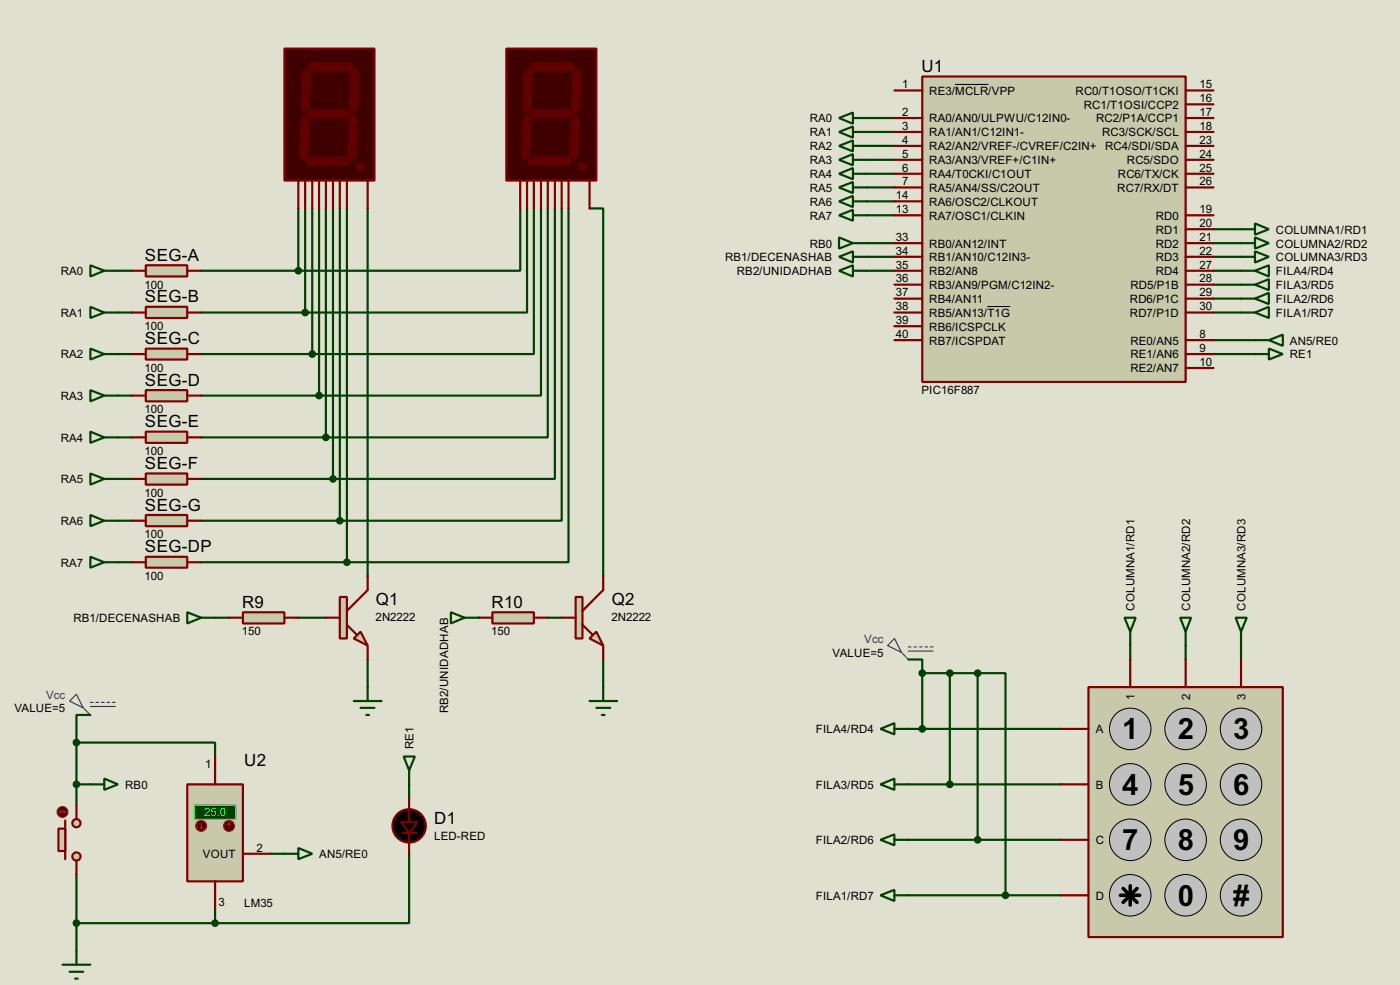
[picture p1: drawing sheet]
<svg xmlns="http://www.w3.org/2000/svg" width="256mm" height="180mm" viewBox="0 0 256 180" stroke-linecap="round" stroke-linejoin="round" font-family="sans-serif">
<path d="M0 0h256.5v180.3h-256.5z" fill="#e0e0d0"/>
<g fill="none" stroke="#004000" stroke-width=".4">
<path d="M54.7 38.2v11.4M55.9 38.2v19M57.2 38.2v26.6M58.5 38.2v34.2M59.7 38.2v41.9M61 38.2v49.5M62.3 38.2v57.1M63.6 38.2v64.7M67.4 38.2v67.3M95.3 38.2v11.4h-40.6M96.6 38.2v19h-40.7M97.8 38.2v26.6h-40.6"/>
<path d="M99.1 38.2v34.2h-40.6M100.4 38.2v41.9h-40.7M101.7 38.2v49.5h-40.7M102.9 38.2v57.1h-40.6M104.2 38.2v64.7h-40.6M108 38.2h2.5v67.3M158.8 21.6h5.1M158.8 24.2h5.1M158.8 26.7h5.1M158.8 29.3h5.1M158.8 31.8h5.1M158.8 34.3h5.1"/>
<path d="M158.8 36.9h5.1M158.8 39.4h5.1M21.6 57.2h2.6M21.6 49.6h2.6M36.9 57.2h19M36.9 49.6h17.8M158.8 44.5h5.1M158.8 49.6h5.1M158.8 47h5.1M222.3 44.5h5.1M222.3 57.2h5.1M222.3 54.7h5.1"/>
<path d="M222.3 52.1h5.1M222.3 49.6h5.1M222.3 47h5.1M222.3 42h5.1M21.6 64.8h2.6M21.6 72.4h2.6M36.9 64.8h20.3M36.9 72.4h21.6M222.3 62.3h7.6M222.3 64.8h7.6M21.6 80.1h2.6M21.6 87.7h2.6"/>
<path d="M21.6 95.3h2.6M36.9 80.1h22.8M36.9 87.7h24.1M36.9 95.3h25.4M21.6 102.9h2.6M36.9 102.9h26.7M39.4 113.1h2.6M54.7 113.1h5M100.4 113.1h2.5M67.4 120.7v5.1M110.5 120.7v5.1M166.4 120.7h2.6v2.5"/>
<path d="M169 123.2v10.2h-2.6M169 123.2h10.1M174 123.2v20.4h-7.6M179.1 123.2h5.1v40.7h-17.8M179.1 123.2v30.5h-12.7M16.6 143.6h-2.6v3.8M49.6 156.3h2.5M75 156.3v12.7h-35.6M75 143.6v2.5M14 160.1v13.9M14 169h25.4M39.4 166.4v2.6"/>
</g>
<circle cx="87.7" cy="113.1" r=".2" fill="#004000"/>
<path d="M207.1 118.2v2.5M217.2 118.2v2.5M227.4 118.2v2.5M14 135.9h25.4v2.6M14 135.9v7.7M16.6 130.9h-2.6v5M169 133.4h25.4M174 143.6h20.4M179.1 153.7h15.3M184.2 163.9h10.2" fill="none" stroke="#004000" stroke-width=".4"/>
<g fill="#c8c8aa" stroke="#800000" stroke-width=".4">
<circle cx="14" cy="150.7" r=".75"/>
<circle cx="14" cy="156.8" r=".75"/>
</g>
<path d="M12 150.2v7.1" fill="none" stroke="#800000" stroke-width=".4"/>
<path d="M10.7 151.7h1.3v4.1h-1.3z" fill="#c8c8aa" stroke="#800000" stroke-width=".4"/>
<path d="M14 147.4v2.5M14 157.5v2.6" fill="none" stroke="#800000" stroke-width=".4"/>
<circle cx="11.4" cy="148.6" r="1" fill="#400000" stroke="#f00" stroke-width=".2"/>
<path d="M11 148.6h1M11 148.6l.2 .3M11.2 148.4l-.2 .2M11.7 148.4l.3 .2M12 148.6l-.3 .3" fill="none" stroke="#f00" stroke-width=".2"/>
<path d="M153.7 43.5l2.6 1-2.6 1zM156.3 44.5h2.5M16.6 143.6h2.5M19.1 142.5l2.5 1.1-2.5 1zM11.5 176.6h5.1M12.8 177.9h2.5M13.8 179.1h.5M14 174v2.6" fill="none" stroke="#004000" stroke-width=".4"/>
<path d="M12.8 128.3l1.2-1.2 1.3 2.5zM15.3 129.6l1.3 1.3M16.6 128.6h.5M16.6 129.3h4.5M17.6 128.6h.5M18.6 128.6h.5M19.6 128.6h.5M20.6 128.6h.5" fill="none" stroke="#0000c0" stroke-width=".2"/>
<circle cx="14" cy="143.6" r=".5" fill="#004000" stroke="#004000" stroke-width=".4"/>
<path d="M169 14h48.2v55.9h-48.2z" fill="#c8c8aa" stroke="#800000" stroke-width=".4"/>
<g fill="none" stroke="#800000" stroke-width=".4">
<path d="M163.9 16.6h5.1M217.2 16.6h5.1M217.2 19.1h5.1M163.9 24.2h5.1M163.9 26.7h5.1M163.9 31.8h5.1M163.9 34.3h5.1M163.9 39.4h5.1M163.9 36.9h5.1M163.9 29.3h5.1M163.9 21.6h5.1M217.2 24.2h5.1"/>
<path d="M217.2 26.7h5.1M217.2 31.8h5.1M217.2 34.3h5.1M217.2 39.4h5.1M217.2 29.3h5.1M217.2 21.6h5.1M163.9 44.5h5.1M163.9 47h5.1M163.9 49.6h5.1M163.9 52.1h5.1M163.9 54.7h5.1M163.9 57.2h5.1"/>
<path d="M163.9 59.7h5.1M217.2 44.5h5.1M217.2 47h5.1M217.2 49.6h5.1M217.2 52.1h5.1M217.2 54.7h5.1M217.2 57.2h5.1M217.2 42h5.1M163.9 62.3h5.1M217.2 62.3h5.1M217.2 67.4h5.1M217.2 64.8h5.1"/>
</g>
<path d="M175 15.5h6.1M180.9 56.1h4.2" fill="none" stroke="#000" stroke-width=".18"/>
<path d="M229.9 62.3h2.6M232.5 62.3l2.5-1v2zM52.1 156.3h2.6M54.7 155.2l2.5 1.1-2.5 1z" fill="none" stroke="#004000" stroke-width=".4"/>
<path d="M34.3 143.6h10.2v17.7h-10.2z" fill="#c8c8aa" stroke="#800000" stroke-width=".4"/>
<path d="M35.6 147.4h7.6v2.5h-7.6z" fill="#004000" stroke="#0f0" stroke-width=".2"/>
<path d="M39.4 138.5v5.1M44.5 156.3h5.1M39.4 161.3v5.1" fill="none" stroke="#800000" stroke-width=".4"/>
<circle cx="41.9" cy="151.2" r="1" fill="#400000" stroke="#f00" stroke-width=".2"/>
<path d="M42 150.7l-.3 .2M42 150.7l.2 .2M42 150.7v1" fill="none" stroke="#f00" stroke-width=".2"/>
<circle cx="36.8" cy="151.2" r="1" fill="#400000" stroke="#f00" stroke-width=".2"/>
<path d="M36.6 151.4l.3 .3M36.9 150.7v1M37.1 151.4l-.2 .3" fill="none" stroke="#f00" stroke-width=".2"/>
<g fill="#004000" stroke="#004000" stroke-width=".4">
<circle cx="14" cy="169" r=".5"/>
<circle cx="39.4" cy="169" r=".5"/>
<circle cx="168.9" cy="133.4" r=".5"/>
<circle cx="168.9" cy="123.2" r=".5"/>
<circle cx="174" cy="143.6" r=".5"/>
<circle cx="174" cy="123.2" r=".5"/>
<circle cx="179.1" cy="153.7" r=".5"/>
<circle cx="179.1" cy="123.2" r=".5"/>
<circle cx="184.2" cy="163.9" r=".5"/>
</g>
<g fill="#000" stroke="#800000" stroke-width=".4">
<path d="M73.5 150.4h3l-1.5 2.1z"/>
<circle cx="74.9" cy="151.2" r="3.1"/>
</g>
<path d="M73.7 152.5h2.6M75 146.1v4.3M75 152.5v3.8" fill="none" stroke="#800000" stroke-width=".4"/>
<g fill="none" stroke="#004000" stroke-width=".4">
<path d="M153.7 21.6l2.6-1v2.1zM153.7 24.2l2.6-1v2zM153.7 26.7l2.6-1v2zM153.7 29.3l2.6-1.1v2.1zM153.7 31.8l2.6-1v2zM153.7 34.3l2.6-1v2.1zM153.7 36.9l2.6-1v2zM153.7 39.4l2.6-1v2zM156.3 21.6h2.5M156.3 24.2h2.5M156.3 26.7h2.5M156.3 29.3h2.5"/>
<path d="M156.3 31.8h2.5M156.3 34.3h2.5M156.3 36.9h2.5M156.3 39.4h2.5M16.6 48.6l2.5 1-2.5 1zM16.6 56.2l2.5 1-2.5 1zM19.1 49.6h2.5M19.1 57.2h2.5M227.4 49.6h2.5M227.4 57.2h2.5M227.4 54.7h2.5M227.4 52.1h2.5"/>
<path d="M227.4 47h2.5M227.4 44.5h2.5M227.4 42h2.5M229.9 57.2l2.6-1v2zM229.9 54.7l2.6-1.1v2.1zM229.9 52.1l2.6-1v2zM229.9 49.6l2.6-1v2zM229.9 46l2.6 1-2.6 1.1zM229.9 43.5l2.6 1-2.6 1zM229.9 40.9l2.6 1.1-2.6 1zM16.6 63.8l2.5 1-2.5 1zM16.6 71.4l2.5 1-2.5 1.1z"/>
<path d="M16.6 79l2.5 1.1-2.5 1zM19.1 64.8h2.5M19.1 72.4h2.5M229.9 64.8h2.6M232.5 63.8l2.5 1-2.5 1zM16.6 86.7l2.5 1-2.5 1zM16.6 94.3l2.5 1-2.5 1zM19.1 80.1h2.5M19.1 87.7h2.5M19.1 95.3h2.5M16.6 101.9l2.5 1-2.5 1zM19.1 102.9h2.5"/>
<path d="M206 113.1h2.1l-1 2.5zM207.1 115.6v2.6M216.2 113.1h2l-1 2.5zM217.2 115.6v2.6M226.4 113.1h2l-1 2.5zM227.4 115.6v2.6M74 138.5h2l-1 2.5zM161.3 133.4l2.6-1v2zM163.9 133.4h2.5M75 141v2.6M161.3 153.7l2.6-1v2zM161.3 143.6l2.6-1.1v2.1z"/>
<path d="M163.9 153.7h2.5M163.9 143.6h2.5M161.3 163.9l2.6-1v2zM163.9 163.9h2.5"/>
</g>
<path d="M163.9 116.9l1.3 2.5-2.6-1.2zM165.2 119.4l1.2 1.3M166.4 118.4h.5M166.4 119.2h4.6M167.4 118.4h.5M168.5 118.4h.5M169.5 118.4h.5M170.5 118.4h.5" fill="none" stroke="#0000c0" stroke-width=".2"/>
<path d="M52.1 8.9h16.5v24.2h-16.5z" fill="#400000" stroke="#800000" stroke-width=".4"/>
<g fill="#600000" stroke="#600000" stroke-width=".18">
<path d="M56.4 12.2l.8-.7h6.9l.7 .7-.7 .8h-6.9z" fill-rule="evenodd"/>
<path d="M64.3 13.3l.8-.8 .7 .8-.2 6.6-.8 .7-.7-.7z" fill-rule="evenodd"/>
<path d="M56.2 20.9l.8-.8h6.8l.8 .8-.8 .7h-6.8z" fill-rule="evenodd"/>
<path d="M55.4 13.3l.8-.8 .8 .8-.3 6.6-.8 .7-.7-.7z" fill-rule="evenodd"/>
<path d="M64.8 21.1l.8 .8-.3 6.6-.7 .8-.8-.8 .3-6.6z" fill-rule="evenodd"/>
<path d="M55.9 29.5l.8-.7h6.9l.7 .7-.7 .8h-6.9z" fill-rule="evenodd"/>
<path d="M55.2 21.9l.7-.8 .8 .8-.3 6.6-.7 .8-.8-.8z" fill-rule="evenodd"/>
<circle cx="66" cy="30.5" r=".75"/>
</g>
<path d="M54.7 33.1v5.1M55.9 33.1v5.1M57.2 33.1v5.1M58.5 33.1v5.1M59.7 33.1v5.1M61 33.1v5.1M62.3 33.1v5.1M63.6 33.1v5.1M67.4 33.1v5.1" fill="none" stroke="#800000" stroke-width=".4"/>
<path d="M92.8 8.9h16.5v24.2h-16.5z" fill="#400000" stroke="#800000" stroke-width=".4"/>
<g fill="#600000" stroke="#600000" stroke-width=".18">
<path d="M97.1 12.2l.7-.7h6.9l.8 .7-.8 .8h-6.9z" fill-rule="evenodd"/>
<path d="M105 13.3l.7-.8 .8 .8-.3 6.6-.7 .7-.8-.7z" fill-rule="evenodd"/>
<path d="M97.6 20.1h6.8l.8 .8-.8 .7h-6.8l-.8-.7z" fill-rule="evenodd"/>
<path d="M96.1 13.3l.7-.8 .8 .8-.3 6.6-.7 .7-.8-.7z" fill-rule="evenodd"/>
<path d="M104.7 21.9l.8-.8 .7 .8-.2 6.6-.8 .8-.8-.8z" fill-rule="evenodd"/>
<path d="M96.6 29.5l.7-.7h6.9l.8 .7-.8 .8h-6.9z" fill-rule="evenodd"/>
<path d="M96.6 21.1l.7 .8-.2 6.6-.8 .8-.7-.8 .2-6.6z" fill-rule="evenodd"/>
<circle cx="106.7" cy="30.5" r=".75"/>
</g>
<path d="M95.3 33.1v5.1M96.6 33.1v5.1M97.8 33.1v5.1M99.1 33.1v5.1M100.4 33.1v5.1M101.7 33.1v5.1M102.9 33.1v5.1M104.2 33.1v5.1M108 33.1v5.1" fill="none" stroke="#800000" stroke-width=".4"/>
<g fill="#004000" stroke="#004000" stroke-width=".4">
<circle cx="54.6" cy="49.6" r=".5"/>
<circle cx="55.9" cy="57.2" r=".5"/>
<circle cx="57.2" cy="64.8" r=".5"/>
<circle cx="58.4" cy="72.4" r=".5"/>
<circle cx="59.7" cy="80.1" r=".5"/>
<circle cx="61" cy="87.7" r=".5"/>
<circle cx="62.2" cy="95.3" r=".5"/>
<circle cx="63.5" cy="102.9" r=".5"/>
</g>
<path d="M26.7 48.6h7.6v2h-7.6z" fill="#c8c8aa" stroke="#800000" stroke-width=".4"/>
<path d="M24.2 49.6h2.5M34.3 49.6h2.6" fill="none" stroke="#800000" stroke-width=".4"/>
<path d="M26.7 56.2h7.6v2h-7.6z" fill="#c8c8aa" stroke="#800000" stroke-width=".4"/>
<path d="M24.2 57.2h2.5M34.3 57.2h2.6" fill="none" stroke="#800000" stroke-width=".4"/>
<path d="M26.7 63.8h7.6v2h-7.6z" fill="#c8c8aa" stroke="#800000" stroke-width=".4"/>
<path d="M24.2 64.8h2.5M34.3 64.8h2.6" fill="none" stroke="#800000" stroke-width=".4"/>
<path d="M26.7 71.4h7.6v2.1h-7.6z" fill="#c8c8aa" stroke="#800000" stroke-width=".4"/>
<path d="M24.2 72.4h2.5M34.3 72.4h2.6" fill="none" stroke="#800000" stroke-width=".4"/>
<path d="M26.7 79h7.6v2.1h-7.6z" fill="#c8c8aa" stroke="#800000" stroke-width=".4"/>
<path d="M24.2 80.1h2.5M34.3 80.1h2.6" fill="none" stroke="#800000" stroke-width=".4"/>
<path d="M26.7 86.7h7.6v2h-7.6z" fill="#c8c8aa" stroke="#800000" stroke-width=".4"/>
<path d="M24.2 87.7h2.5M34.3 87.7h2.6" fill="none" stroke="#800000" stroke-width=".4"/>
<path d="M26.7 94.3h7.6v2h-7.6z" fill="#c8c8aa" stroke="#800000" stroke-width=".4"/>
<path d="M24.2 95.3h2.5M34.3 95.3h2.6" fill="none" stroke="#800000" stroke-width=".4"/>
<path d="M26.7 101.9h7.6v2h-7.6z" fill="#c8c8aa" stroke="#800000" stroke-width=".4"/>
<path d="M24.2 102.9h2.5M34.3 102.9h2.6" fill="none" stroke="#800000" stroke-width=".4"/>
<path d="M108 116.9l1.3-1.3 1.2 2.6z" fill="#c8c8aa" stroke="#800000" stroke-width=".4"/>
<path d="M105.5 109.3h1.2v7.6h-1.2z" fill="#c8c8aa" stroke="#800000" stroke-width=".4"/>
<path d="M102.9 113.1h2.6M106.7 114.4l1.8 1.7M110.5 105.5v2.5l-3.8 3.8M110.5 118.2v2.5" fill="none" stroke="#800000" stroke-width=".4"/>
<g fill="none" stroke="#004000" stroke-width=".4">
<path d="M153.7 49.6l2.6-1v2zM153.7 47l2.6-1v2.1zM156.3 49.6h2.5M156.3 47h2.5M34.3 112.1l2.6 1-2.6 1zM36.9 113.1h2.5M64.8 128.3h5.1M66.1 129.6h2.5M67.1 130.9h.5M67.4 125.8v2.5M108 128.3h5.1M109.3 129.6h2.5"/>
<path d="M110.3 130.9h.5M110.5 125.8v2.5"/>
</g>
<path d="M44.5 112.1h7.6v2h-7.6z" fill="#c8c8aa" stroke="#800000" stroke-width=".4"/>
<path d="M42 113.1h2.5M52.1 113.1h2.6" fill="none" stroke="#800000" stroke-width=".4"/>
<path d="M64.8 116.9l1.3-1.3 1.3 2.6z" fill="#c8c8aa" stroke="#800000" stroke-width=".4"/>
<path d="M62.3 109.3h1.3v7.6h-1.3z" fill="#c8c8aa" stroke="#800000" stroke-width=".4"/>
<path d="M59.7 113.1h2.6M63.6 114.4l1.7 1.7M67.4 105.5v2.5l-3.8 3.8M67.4 118.2v2.5" fill="none" stroke="#800000" stroke-width=".4"/>
<path d="M90.2 112.1h7.6v2h-7.6z" fill="#c8c8aa" stroke="#800000" stroke-width=".4"/>
<path d="M87.7 113.1h2.5M97.8 113.1h2.6" fill="none" stroke="#800000" stroke-width=".4"/>
<path d="M82.6 112.1l2.5 1-2.5 1zM85.1 113.1h2.6" fill="none" stroke="#004000" stroke-width=".4"/>
<path d="M199.4 125.8h35.6v45.7h-35.6z" fill="#c8c8aa" stroke="#800000" stroke-width=".4"/>
<g fill="#c0c0c0" stroke="#000" stroke-width=".18">
<circle cx="207" cy="133.4" r="3.8"/>
<circle cx="217.2" cy="133.4" r="3.8"/>
<circle cx="227.3" cy="133.4" r="3.8"/>
<circle cx="207" cy="143.6" r="3.8"/>
<circle cx="217.2" cy="143.6" r="3.8"/>
<circle cx="227.3" cy="143.6" r="3.8"/>
<circle cx="207" cy="153.7" r="3.8"/>
<circle cx="217.2" cy="153.7" r="3.8"/>
<circle cx="227.3" cy="153.7" r="3.8"/>
<circle cx="207" cy="163.9" r="3.8"/>
<circle cx="217.2" cy="163.9" r="3.8"/>
<circle cx="227.3" cy="163.9" r="3.8"/>
</g>
<path d="M205.3 163.9h3.5M205.8 162.6l2.5 2.6M207.1 162.1v3.6M208.3 162.6l-2.5 2.6" fill="none" stroke="#000" stroke-width=".65"/>
<path d="M194.4 133.4h5M207.1 120.7v5.1M217.2 120.7v5.1M227.4 120.7v5.1M194.4 143.6h5M194.4 153.7h5M194.4 163.9h5" fill="none" stroke="#800000" stroke-width=".4"/>
<circle cx="14" cy="135.9" r=".5" fill="#004000" stroke="#004000" stroke-width=".4"/>
<g font-size="6">
<text x="205.6" y="135.3">1</text>
<text x="215.8" y="135.3">2</text>
<text x="225.9" y="135.3">3</text>
<text x="205.6" y="145.5">4</text>
<text x="215.8" y="145.5">5</text>
<text x="225.9" y="145.5">6</text>
<text x="205.6" y="155.6">7</text>
<text x="215.8" y="155.6">8</text>
<text x="225.9" y="155.6">9</text>
<text x="215.8" y="165.8">0</text>
<text x="225.9" y="165.8">#</text>
</g>
<g font-size="3.5">
<text x="168.8" y="13.2">U1</text>
<text x="26.6" y="47.8">SEG-A</text>
<text x="26.6" y="55.4">SEG-B</text>
<text x="26.6" y="63">SEG-C</text>
<text x="26.6" y="70.6">SEG-D</text>
<text x="26.6" y="78.2">SEG-E</text>
<text x="26.6" y="85.9">SEG-F</text>
<text x="26.6" y="93.5">SEG-G</text>
<text x="26.6" y="101.1">SEG-DP</text>
<text x="44.4" y="111.3">R9</text>
<text x="68.9" y="110.7">Q1</text>
<text x="90.1" y="111.3">R10</text>
<text x="112.1" y="110.7">Q2</text>
<text x="44.8" y="140.2">U2</text>
<text x="79.6" y="150.8">D1</text>
</g>
<g font-size="2.4">
<text x="165.3" y="16.2">1</text>
<text x="170.2" y="17.3">RE3/MCLR/VPP</text>
<text x="197" y="17.3">RC0/T1OSO/T1CKI</text>
<text x="219.8" y="16.2">15</text>
<text x="148.3" y="22.4">RA0</text>
<text x="165.3" y="23.8">3</text>
<text x="165.3" y="21.2">2</text>
<text x="170.2" y="22.4">RA0/AN0/ULPWU/C12IN0-</text>
<text x="198.5" y="19.9">RC1/T1OSI/CCP2</text>
<text x="200.8" y="22.4">RC2/P1A/CCP1</text>
<text x="219.8" y="23.8">18</text>
<text x="219.8" y="21.2">17</text>
<text x="219.8" y="18.7">16</text>
<text x="148.3" y="25">RA1</text>
<text x="148.3" y="27.5">RA2</text>
<text x="165.3" y="26.3">4</text>
<text x="165.3" y="28.9">5</text>
<text x="170.2" y="25">RA1/AN1/C12IN1-</text>
<text x="170.2" y="27.5">RA2/AN2/VREF-/CVREF/C2IN+ RC4/SDI/SDA</text>
<text x="201.9" y="25">RC3/SCK/SCL</text>
<text x="219.8" y="26.3">23</text>
<text x="219.8" y="28.9">24</text>
<text x="148.3" y="30">RA3</text>
<text x="148.3" y="32.6">RA4</text>
<text x="148.3" y="35.1">RA5</text>
<text x="165.3" y="31.4">6</text>
<text x="165.3" y="33.9">7</text>
<text x="170.2" y="32.6">RA4/T0CKI/C1OUT</text>
<text x="170.2" y="35.1">RA5/AN4/SS/C2OUT</text>
<text x="170.2" y="30">RA3/AN3/VREF+/C1IN+</text>
<text x="204.7" y="35.1">RC7/RX/DT</text>
<text x="204.8" y="32.6">RC6/TX/CK</text>
<text x="206.4" y="30">RC5/SDO</text>
<text x="219.8" y="33.9">26</text>
<text x="219.8" y="31.4">25</text>
<text x="148.3" y="37.7">RA6</text>
<text x="148.3" y="40.2">RA7</text>
<text x="164.1" y="39">13</text>
<text x="164.1" y="36.5">14</text>
<text x="170.2" y="40.2">RA7/OSC1/CLKIN</text>
<text x="170.2" y="37.7">RA6/OSC2/CLKOUT</text>
<text x="211.7" y="40.2">RD0</text>
<text x="219.8" y="41.6">20</text>
<text x="219.8" y="39">19</text>
<text x="132.8" y="47.8">RB1/DECENASHAB</text>
<text x="148.3" y="45.3">RB0</text>
<text x="164.1" y="44.1">33</text>
<text x="164.1" y="46.6">34</text>
<text x="170.2" y="45.3">RB0/AN12/INT</text>
<text x="170.2" y="47.8">RB1/AN10/C12IN3-</text>
<text x="211.7" y="47.8">RD3</text>
<text x="211.7" y="45.3">RD2</text>
<text x="211.7" y="42.7">RD1</text>
<text x="219.8" y="46.6">22</text>
<text x="219.8" y="44.1">21</text>
<text x="233.7" y="47.8">COLUMNA3/RD3</text>
<text x="233.7" y="45.3">COLUMNA2/RD2</text>
<text x="233.7" y="42.7">COLUMNA1/RD1</text>
<text x="11.1" y="50.4">RA0</text>
<text x="26.5" y="52.8">100</text>
<text x="135" y="50.4">RB2/UNIDADHAB</text>
<text x="164.1" y="49.2">35</text>
<text x="164.1" y="51.7">36</text>
<text x="170.2" y="50.4">RB2/AN8</text>
<text x="170.2" y="52.9">RB3/AN9/PGM/C12IN2-</text>
<text x="207.1" y="52.9">RD5/P1B</text>
<text x="211.7" y="50.4">RD4</text>
<text x="219.8" y="51.7">28</text>
<text x="219.8" y="49.2">27</text>
<text x="233.7" y="52.9">FILA3/RD5</text>
<text x="233.7" y="50.4">FILA4/RD4</text>
<text x="11.1" y="58">RA1</text>
<text x="164.1" y="59.3">39</text>
<text x="164.1" y="56.8">38</text>
<text x="164.1" y="54.3">37</text>
<text x="170.2" y="58">RB5/AN13/T1G</text>
<text x="170.2" y="55.4">RB4/AN11</text>
<text x="207" y="55.4">RD6/P1C</text>
<text x="207" y="58">RD7/P1D</text>
<text x="219.8" y="54.3">29</text>
<text x="219.8" y="56.8">30</text>
<text x="233.7" y="58">FILA1/RD7</text>
<text x="233.7" y="55.4">FILA2/RD6</text>
<text x="11.1" y="65.6">RA2</text>
<text x="26.5" y="60.4">100</text>
<text x="164.1" y="61.9">40</text>
<text x="170.2" y="63.1">RB7/ICSPDAT</text>
<text x="170.2" y="60.5">RB6/ICSPCLK</text>
<text x="207.1" y="65.6">RE1/AN6</text>
<text x="207.1" y="63.1">RE0/AN5</text>
<text x="219.8" y="64.4">9</text>
<text x="219.8" y="61.9">8</text>
<text x="236.3" y="63.1">AN5/RE0</text>
<text x="236.3" y="65.6">RE1</text>
<text x="26.5" y="68">100</text>
<text x="207.1" y="68.1">RE2/AN7</text>
<text x="219.8" y="67">10</text>
<text x="11.1" y="73.2">RA3</text>
<text x="26.5" y="75.7">100</text>
<text x="168.8" y="72.1">PIC16F887</text>
<text x="11.1" y="80.8">RA4</text>
<text x="26.5" y="83.3">100</text>
<text x="11.1" y="88.5">RA5</text>
<text x="26.5" y="90.9">100</text>
<text x="11.1" y="96.1">RA6</text>
<text x="26.5" y="98.5">100</text>
<text x="11.1" y="103.7">RA7</text>
<text x="26.5" y="106.1">100</text>
<text x="13.4" y="113.9">RB1/DECENASHAB</text>
<text x="68.8" y="113.6">2N2222</text>
<text x="112" y="113.6">2N2222</text>
<text x="207.9" y="111.8" transform="rotate(-90 207.9 111.8)">COLUMNA1/RD1</text>
<text x="218" y="111.8" transform="rotate(-90 218 111.8)">COLUMNA2/RD2</text>
<text x="228.2" y="111.8" transform="rotate(-90 228.2 111.8)">COLUMNA3/RD3</text>
<text x="44.3" y="116.3">150</text>
<text x="90" y="116.3">150</text>
<text x="152.5" y="120.2">VALUE=5</text>
<text x="2.6" y="130.3">VALUE=5</text>
<text x="82.1" y="130.5" transform="rotate(-90 82.1 130.5)">RB2/UNIDADHAB</text>
<text x="207.9" y="128.2" transform="rotate(-90 207.9 128.2)">1</text>
<text x="218" y="128.2" transform="rotate(-90 218 128.2)">2</text>
<text x="228.2" y="128.2" transform="rotate(-90 228.2 128.2)">3</text>
<text x="75.8" y="137.2" transform="rotate(-90 75.8 137.2)">RE1</text>
<text x="149.4" y="134.2">FILA4/RD4</text>
<text x="200.7" y="134.2">A</text>
<text x="37.6" y="140.6">1</text>
<text x="22.9" y="144.4">RB0</text>
<text x="149.4" y="144.4">FILA3/RD5</text>
<text x="200.7" y="144.4">B</text>
<text x="47" y="155.9">2</text>
<text x="79.5" y="153.7">LED-RED</text>
<text x="149.4" y="154.5">FILA2/RD6</text>
<text x="200.7" y="154.5">C</text>
<text x="37.2" y="157.1">VOUT</text>
<text x="58.5" y="157.1">AN5/RE0</text>
<text x="40.1" y="165.9">3</text>
<text x="44.7" y="166.1">LM35</text>
<text x="149.4" y="164.7">FILA1/RD7</text>
<text x="200.7" y="164.7">D</text>
</g>
<g font-size="2.4" fill="#0000c0">
<text x="158.3" y="117.7">Vcc</text>
<text x="8.4" y="127.9">Vcc</text>
</g>
<text font-size="2.4" fill="#0f0" x="37.4" y="149.4">25.0</text>
</svg>
